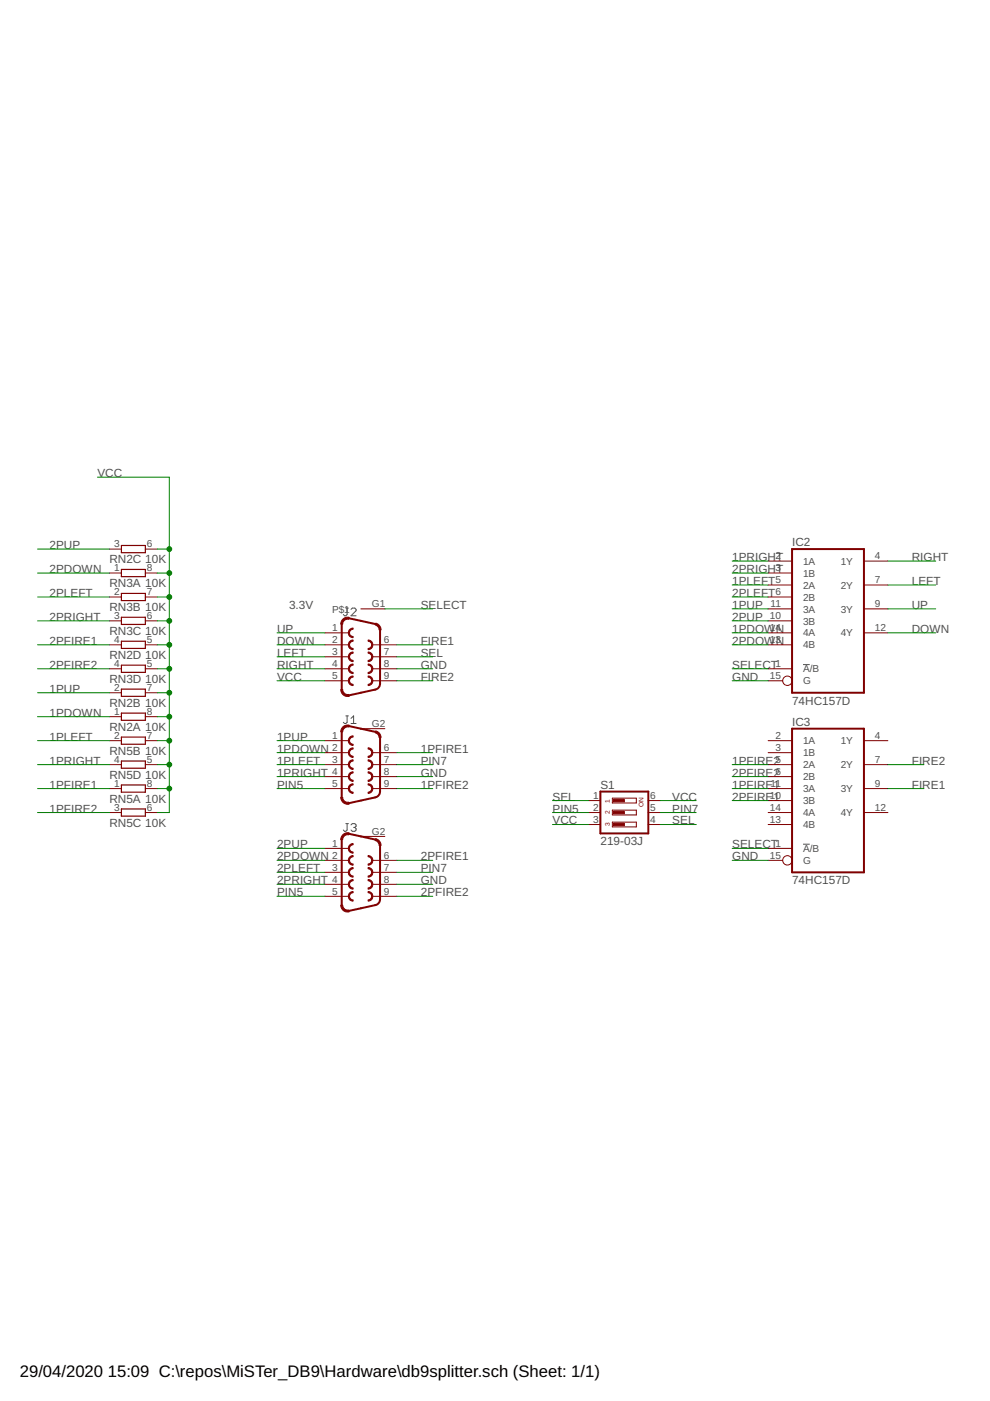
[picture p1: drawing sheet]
<svg xmlns="http://www.w3.org/2000/svg" width="210mm" height="297mm" viewBox="0 0 210 297" stroke-linecap="round" stroke-linejoin="round" font-family="sans-serif">
<g fill="none" stroke="#505050" stroke-width=".21">
<path d="M73.3 128.9h.6M73.6 128.9v1.4l-.3 .3h-.3l-.2-.3M74.4 129.2l.3-.3h.5l.3 .3v.3l-1.1 1.1h1.1M73.3 151.8h.6M73.6 151.8v1.3l-.3 .3h-.3l-.2-.3M74.4 153.4h1.1M74.4 152.3l.6-.5v1.6M170.3 140.9h1.4M73.3 174.6h.6M73.6 174.6v1.4l-.3 .3h-.3l-.2-.3M74.4 174.9l.3-.3h.5l.3 .3v.3l-.3 .2M75 175.4h.2"/>
<path d="M75.2 175.4l.3 .3v.3l-.3 .3h-.5l-.3-.3M170.3 179h1.4"/>
</g>
<g fill="#800000" stroke="#800000" stroke-width=".21">
<path d="M74.2 136l.5-.3h.2v.3a.76 .76 0 0 0-.8 .7 .76 .76 0 0 0 .8 .8v.2a1.01 1.01 0 0 1-1-.6 1.01 1.01 0 0 1 .3-1.1z" fill-rule="evenodd"/>
<path d="M78 135.7a1.02 1.02 0 0 1 1.1 1 1.02 1.02 0 0 1-1.1 1v-.2a.76 .76 0 0 0 .8-.8 .76 .76 0 0 0-.8-.7z" fill-rule="evenodd"/>
<path d="M74.2 133.4l.5-.2h.2v.2a.76 .76 0 0 0-.8 .8 .76 .76 0 0 0 .8 .7v.3a1.01 1.01 0 0 1-1-.7 1.01 1.01 0 0 1 .3-1.1z" fill-rule="evenodd"/>
<path d="M78 140.8a1.02 1.02 0 0 1 1.1 1 1.02 1.02 0 0 1-1.1 1v-.2a.76 .76 0 0 0 .8-.8 .76 .76 0 0 0-.8-.8z" fill-rule="evenodd"/>
<path d="M74.2 138.5l.5-.3h.2v.3a.76 .76 0 0 0-.8 .8 .76 .76 0 0 0 .8 .7v.3a1.01 1.01 0 0 1-1-.7 1.01 1.01 0 0 1 .3-1.1z" fill-rule="evenodd"/>
<path d="M78 138.2a1.02 1.02 0 0 1 1.1 1.1 1.02 1.02 0 0 1-1.1 1v-.3a.76 .76 0 0 0 .8-.7 .76 .76 0 0 0-.8-.8z" fill-rule="evenodd"/>
<path d="M74.2 141l.5-.2h.2v.2a.76 .76 0 0 0-.8 .8 .76 .76 0 0 0 .8 .8v.2a1.01 1.01 0 0 1-1-.6 1.01 1.01 0 0 1 .3-1.2z" fill-rule="evenodd"/>
<path d="M78 143.3a1.02 1.02 0 0 1 1.1 1 1.02 1.02 0 0 1-1.1 1.1v-.3a.76 .76 0 0 0 .8-.8 .76 .76 0 0 0-.8-.7z" fill-rule="evenodd"/>
<path d="M74.2 143.6l.5-.3h.2v.3a.76 .76 0 0 0-.8 .7 .76 .76 0 0 0 .8 .8v.3a1.01 1.01 0 0 1-1-.7 1.01 1.01 0 0 1 .3-1.1z" fill-rule="evenodd"/>
<path d="M72.7 131.3l.5-.4h.8v.4h-.6l-.4 .3-.3 .7h-.5z" fill-rule="evenodd"/>
<path d="M79.6 132.1l.5 .2 .5 .5 .2 .8h-.4l-.3-.8-.6-.3z" fill-rule="evenodd"/>
<path d="M72.2 146.2h.5l.3 .7 .4 .3h.6v.4a1.46 1.46 0 0 1-1.8-1.4z" fill-rule="evenodd"/>
<path d="M74.2 181.7l.5-.3h.2v.3a.76 .76 0 0 0-.8 .7 .76 .76 0 0 0 .8 .8v.2a1.01 1.01 0 0 1-1-.6 1.01 1.01 0 0 1 .3-1.1z" fill-rule="evenodd"/>
<path d="M78 181.4a1.02 1.02 0 0 1 1.1 1 1.02 1.02 0 0 1-1.1 1v-.2a.76 .76 0 0 0 .8-.8 .76 .76 0 0 0-.8-.7z" fill-rule="evenodd"/>
<path d="M74.2 179.1l.5-.2h.2v.2a.76 .76 0 0 0-.8 .8 .76 .76 0 0 0 .8 .7v.3a1.01 1.01 0 0 1-1-.7 1.01 1.01 0 0 1 .3-1.1z" fill-rule="evenodd"/>
<path d="M78 186.5a1.02 1.02 0 0 1 1.1 1 1.02 1.02 0 0 1-1.1 1v-.2a.76 .76 0 0 0 .8-.8 .76 .76 0 0 0-.8-.8z" fill-rule="evenodd"/>
<path d="M74.2 184.2l.5-.3h.2v.3a.76 .76 0 0 0-.8 .8 .76 .76 0 0 0 .8 .7v.3a1.01 1.01 0 0 1-1-.7 1.01 1.01 0 0 1 .3-1.1z" fill-rule="evenodd"/>
<path d="M78 183.9a1.02 1.02 0 0 1 1.1 1.1 1.02 1.02 0 0 1-1.1 1v-.3a.76 .76 0 0 0 .8-.7 .76 .76 0 0 0-.8-.8z" fill-rule="evenodd"/>
<path d="M74.2 186.7l.5-.2h.2v.2a.76 .76 0 0 0-.8 .8 .76 .76 0 0 0 .8 .8v.2a1.01 1.01 0 0 1-1-.6 1.01 1.01 0 0 1 .3-1.2z" fill-rule="evenodd"/>
<path d="M78 189a1.02 1.02 0 0 1 1.1 1 1.02 1.02 0 0 1-1.1 1.1v-.3a.76 .76 0 0 0 .8-.8 .76 .76 0 0 0-.8-.7z" fill-rule="evenodd"/>
<path d="M74.2 189.3l.5-.3h.2v.3a.76 .76 0 0 0-.8 .7 .76 .76 0 0 0 .8 .8v.3a1.01 1.01 0 0 1-1-.7 1.01 1.01 0 0 1 .3-1.1z" fill-rule="evenodd"/>
<path d="M72.7 177l.5-.4h.8v.4h-.6l-.4 .3-.3 .7h-.5z" fill-rule="evenodd"/>
<path d="M79.6 177.8l.5 .2 .5 .5 .2 .8h-.4l-.3-.8-.6-.3z" fill-rule="evenodd"/>
<path d="M72.2 191.9h.5l.3 .7 .4 .3h.6v.4a1.46 1.46 0 0 1-1.8-1.4z" fill-rule="evenodd"/>
<path d="M74.2 158.8l.7-.2v.2a.76 .76 0 0 0-.8 .8 .76 .76 0 0 0 .8 .7v.3a1.02 1.02 0 0 1-1-.7 1.02 1.02 0 0 1 .3-1.1z" fill-rule="evenodd"/>
<path d="M78 158.6a1.02 1.02 0 0 1 1.1 1 1.02 1.02 0 0 1-1.1 1v-.3a.76 .76 0 0 0 .8-.7 .76 .76 0 0 0-.8-.8z" fill-rule="evenodd"/>
<path d="M74.2 156.3l.7-.3v.3a.76 .76 0 0 0-.8 .7 .76 .76 0 0 0 .8 .8v.3a1.02 1.02 0 0 1-1-.7 1.02 1.02 0 0 1 .3-1.1z" fill-rule="evenodd"/>
<path d="M78 163.6a1.02 1.02 0 0 1 1.1 1.1 1.02 1.02 0 0 1-1.1 1v-.3a.76 .76 0 0 0 .8-.7 .76 .76 0 0 0-.8-.8z" fill-rule="evenodd"/>
<path d="M74.2 161.3l.7-.2v.3a.76 .76 0 0 0-.8 .7 .76 .76 0 0 0 .8 .8v.2a1.02 1.02 0 0 1-1-.6 1.02 1.02 0 0 1 .3-1.2z" fill-rule="evenodd"/>
<path d="M78 161.1a1.02 1.02 0 0 1 1.1 1 1.02 1.02 0 0 1-1.1 1v-.2a.76 .76 0 0 0 .8-.8 .76 .76 0 0 0-.8-.7z" fill-rule="evenodd"/>
<path d="M74.2 163.9l.7-.3v.3a.76 .76 0 0 0-.8 .8 .76 .76 0 0 0 .8 .7v.3a1.02 1.02 0 0 1-1-.7 1.02 1.02 0 0 1 .3-1.1z" fill-rule="evenodd"/>
<path d="M78 166.2a1.02 1.02 0 0 1 1.1 1 1.02 1.02 0 0 1-1.1 1v-.2a.76 .76 0 0 0 .8-.8 .76 .76 0 0 0-.8-.8z" fill-rule="evenodd"/>
<path d="M74.2 166.4l.7-.2v.2a.76 .76 0 0 0-.8 .8 .76 .76 0 0 0 .8 .8v.2a1.02 1.02 0 0 1-1-.7 1.02 1.02 0 0 1 .3-1.1z" fill-rule="evenodd"/>
<path d="M72.7 154.1l.5-.3h.8v.3l-.6 .1-.4 .3-.3 .7h-.5z" fill-rule="evenodd"/>
<path d="M79.6 155l.7 .3 .4 .6 .1 .5h-.4l-.2-.5-.7-.5z" fill-rule="evenodd"/>
<path d="M72.2 169h.5l.3 .8 .4 .3h.6v.4a1.46 1.46 0 0 1-1.8-1.5z" fill-rule="evenodd"/>
</g>
<path d="M167.9 116.4h15.3v30.5h-15.3zM72.5 132.3v13.9M74 131.1l5.6 1.2M80.6 133.6v11.4l-.1 .5-.4 .5-.5 .2-5.6 1.2M72.5 155.2v13.8M74 153.9l5.6 1.3M80.6 156.4v11.4l-.1 .6-.4 .4-.5 .3-5.6 1.2M167.9 154.5h15.3v30.5h-15.3zM72.5 178v13.9M74 176.8l5.6 1.2M80.6 179.3v11.4l-.1 .5-.4 .5-.5 .2-5.6 1.2M127.3 167.8h10.2v8.9h-10.2z" fill="none" stroke="#800000" stroke-width=".42"/>
<g fill="none" stroke="#800000" stroke-width=".21">
<path d="M23.2 116.4h2.5M30.8 116.4h2.6M162.9 119h5M183.2 119h5.1M23.2 136.7h2.5M23.2 121.5h2.5M23.2 126.6h2.5M23.2 131.6h2.5M30.8 136.7h2.6M30.8 121.5h2.6M30.8 126.6h2.6M30.8 131.6h2.6"/>
<path d="M68.9 134.2h5.1M68.9 136.7h5.1M68.9 139.3h5.1M76.5 129.1h5.1M79.1 136.7h5M79.1 139.3h5M162.9 134.2h5M162.9 136.7h5M162.9 129.1h5M162.9 121.5h5M162.9 124h5M162.9 126.6h5"/>
<path d="M162.9 131.6h5M183.2 134.2h5.1M183.2 129.1h5.1M183.2 124h5.1M23.2 141.8h2.5M23.2 157h2.5M23.2 146.9h2.5M23.2 152h2.5M30.8 141.8h2.6M30.8 157h2.6M30.8 146.9h2.6M30.8 152h2.6"/>
<path d="M68.9 141.8h5.1M68.9 144.3h5.1M68.9 157h5.1M68.9 159.6h5.1M76.5 154.5h5.1M79.1 141.8h5M79.1 144.3h5M79.1 159.6h5M162.9 141.8h5M162.9 144.3h3M162.9 157h5M162.9 159.6h5"/>
<path d="M183.2 157h5.1M23.2 162.1h2.5M23.2 167.2h2.5M23.2 172.3h2.5M30.8 162.1h2.6M30.8 167.2h2.6M30.8 172.3h2.6M68.9 179.9h5.1M68.9 162.1h5.1M68.9 164.7h5.1M68.9 167.2h5.1M76.5 177.3h5.1"/>
<path d="M79.1 162.1h5M79.1 164.7h5M79.1 167.2h5M124.8 174.8h2.5M124.8 172.3h2.5M124.8 169.7h2.5M129.8 169.2h5.1v1h-5.1zM129.8 171.8h5.1v1h-5.1zM129.8 174.3h5.1v1h-5.1zM137.5 174.8h2.5M137.5 172.3h2.5M137.5 169.7h2.5"/>
<path d="M162.9 179.9h5M162.9 162.1h5M162.9 164.7h5M162.9 167.2h5M162.9 174.8h5M162.9 172.3h5M162.9 169.7h5M183.2 162.1h5.1M183.2 167.2h5.1M183.2 172.3h5.1M68.9 182.4h5.1M68.9 185h5.1"/>
<path d="M68.9 187.5h5.1M68.9 190h5.1M79.1 182.4h5M79.1 185h5M79.1 187.5h5M79.1 190h5M162.9 182.4h3"/>
<circle cx="166.9" cy="144.3" r=".99"/>
<circle cx="166.9" cy="182.4" r=".99"/>
</g>
<g fill="#800000" stroke="#800000" stroke-width=".21">
<path d="M130.1 169.5h2.3v.5h-2.3z"/>
<path d="M130.1 172h2.3v.5h-2.3z"/>
<path d="M130.1 174.6h2.3v.5h-2.3z"/>
</g>
<path d="M25.7 115.7h5.1v1.5h-5.1zM25.7 120.7h5.1v1.6h-5.1zM25.7 125.8h5.1v1.5h-5.1zM25.7 130.9h5.1v1.5h-5.1zM25.7 136h5.1v1.5h-5.1zM25.7 141h5.1v1.6h-5.1zM25.7 146.1h5.1v1.5h-5.1zM25.7 151.2h5.1v1.5h-5.1zM25.7 156.3h5.1v1.5h-5.1zM25.7 161.4h5.1v1.5h-5.1zM25.7 166.4h5.1v1.6h-5.1zM25.7 171.5h5.1v1.5h-5.1z" fill="none" stroke="#800000" stroke-width=".25"/>
<g fill="none" stroke="#008000" stroke-width=".21">
<path d="M8 116.4h15.2M20.7 101.2h15.2v71.1h-2.5M33.4 116.4h2.5M155.2 119h7.7M188.3 119h10.1M8 136.7h15.2M8 126.6h15.2M8 131.6h15.2M8 121.5h15.2M33.4 136.7h2.5M33.4 126.6h2.5M33.4 131.6h2.5"/>
<path d="M33.4 121.5h2.5M58.7 136.7h10.2M58.7 134.2h10.2M58.7 139.3h10.2M81.6 129.1h10.2M84.1 136.7h7.7M84.1 139.3h7.7M155.2 136.7h7.7M155.2 134.2h7.7M155.2 129.1h7.7M155.2 124h7.7M155.2 126.6h7.7"/>
<path d="M155.2 131.6h7.7M155.2 121.5h7.7M188.3 134.2h10.1M188.3 129.1h10.1M188.3 124h10.1M8 141.8h15.2M8 152h15.2M8 146.9h15.2M8 157h15.2M33.4 141.8h2.5M33.4 152h2.5M33.4 146.9h2.5"/>
<path d="M33.4 157h2.5M58.7 144.3h10.2M58.7 141.8h10.2M58.7 157h10.2M58.7 159.6h10.2M84.1 144.3h7.7M84.1 141.8h7.7M84.1 159.6h7.7M155.2 144.3h7.7M155.2 141.8h7.7M8 167.2h15.2M8 162.1h15.2"/>
<path d="M8 172.3h15.2M33.4 167.2h2.5M33.4 162.1h2.5M58.7 167.2h10.2M58.7 162.1h10.2M58.7 164.7h10.2M58.7 179.9h10.2M84.1 167.2h7.7M84.1 162.1h7.7M84.1 164.7h7.7M117.1 174.8h7.7M117.1 169.7h7.7"/>
<path d="M117.1 172.3h7.7M140 174.8h7.6M140 169.7h7.6M140 172.3h7.6M155.2 167.2h7.7M155.2 162.1h7.7M155.2 169.7h7.7M155.2 164.7h7.7M155.2 179.9h7.7M188.3 167.2h7.6M188.3 162.1h7.6M58.7 182.4h10.2"/>
<path d="M58.7 187.5h10.2M58.7 190h10.2M58.7 185h10.2M84.1 182.4h7.7M84.1 187.5h7.7M84.1 190h7.7M84.1 185h7.7M155.2 182.4h7.7"/>
</g>
<g fill="#008000" stroke="#008000" stroke-width=".21">
<circle cx="35.9" cy="131.6" r=".51"/>
<circle cx="35.9" cy="136.7" r=".51"/>
<circle cx="35.9" cy="141.8" r=".51"/>
<circle cx="35.9" cy="146.9" r=".51"/>
<circle cx="35.9" cy="152" r=".51"/>
<circle cx="35.9" cy="162.1" r=".51"/>
<circle cx="35.9" cy="167.2" r=".51"/>
<circle cx="35.9" cy="126.6" r=".51"/>
<circle cx="35.9" cy="116.4" r=".51"/>
<circle cx="35.9" cy="121.5" r=".51"/>
<circle cx="35.9" cy="157" r=".51"/>
</g>
<g font-size="3.5">
<text x="4.2" y="291.8">29/04/2020</text>
<text x="22.9" y="291.8">15:09 C:\repos\MiSTer_DB9\Hardware\db9splitter.sch (Sheet: 1/1)</text>
</g>
<g font-size="2.5" fill="#505050">
<text x="20.7" y="101.2">VCC</text>
<text x="10.5" y="116.4">2PUP</text>
<text x="23.2" y="119.5">RN2C 10K</text>
<text x="155.2" y="119">1PRIGHT</text>
<text x="167.9" y="115.8">IC2</text>
<text x="193.3" y="119">RIGHT</text>
<text x="10.5" y="121.5">2PDOWN</text>
<text x="23.2" y="124.5">RN3A 10K</text>
<text x="155.2" y="124">1PLEFT</text>
<text x="155.2" y="121.5">2PRIGHT</text>
<text x="193.3" y="124">LEFT</text>
<text x="10.5" y="126.6">2PLEFT</text>
<text x="10.5" y="131.6">2PRIGHT</text>
<text x="23.2" y="129.6">RN3B 10K</text>
<text x="61.3" y="129.1">3.3V</text>
<text x="89.2" y="129.1">SELECT</text>
<text x="155.2" y="129.1">1PUP</text>
<text x="155.2" y="131.6">2PUP</text>
<text x="155.2" y="126.6">2PLEFT</text>
<text x="193.3" y="129.1">UP</text>
<text x="10.5" y="136.7">2PFIRE1</text>
<text x="23.2" y="134.7">RN3C 10K</text>
<text x="58.7" y="134.2">UP</text>
<text x="58.7" y="136.7">DOWN</text>
<text x="89.2" y="136.7">FIRE1</text>
<text x="155.2" y="134.2">1PDOWN</text>
<text x="155.2" y="136.7">2PDOWN</text>
<text x="193.3" y="134.2">DOWN</text>
<text x="10.5" y="141.8">2PFIRE2</text>
<text x="23.2" y="139.8">RN2D 10K</text>
<text x="58.7" y="139.3">LEFT</text>
<text x="58.7" y="141.8">RIGHT</text>
<text x="89.2" y="141.8">GND</text>
<text x="89.2" y="139.3">SEL</text>
<text x="155.2" y="141.8">SELECT</text>
<text x="10.5" y="146.9">1PUP</text>
<text x="23.2" y="149.9">RN2B 10K</text>
<text x="23.2" y="144.8">RN3D 10K</text>
<text x="58.7" y="144.3">VCC</text>
<text x="89.2" y="144.3">FIRE2</text>
<text x="155.2" y="144.3">GND</text>
<text x="167.9" y="149.4">74HC157D</text>
<text x="10.5" y="152">1PDOWN</text>
<text x="23.2" y="155">RN2A 10K</text>
<text x="167.9" y="153.9">IC3</text>
<text x="10.5" y="157">1PLEFT</text>
<text x="23.2" y="160.1">RN5B 10K</text>
<text x="58.7" y="157">1PUP</text>
<text x="58.7" y="159.6">1PDOWN</text>
<text x="89.2" y="159.6">1PFIRE1</text>
<text x="10.5" y="162.1">1PRIGHT</text>
<text x="10.5" y="167.2">1PFIRE1</text>
<text x="23.2" y="165.2">RN5D 10K</text>
<text x="58.7" y="167.2">PIN5</text>
<text x="58.7" y="162.1">1PLEFT</text>
<text x="58.7" y="164.6">1PRIGHT</text>
<text x="89.2" y="164.6">GND</text>
<text x="89.2" y="162.1">PIN7</text>
<text x="89.2" y="167.2">1PFIRE2</text>
<text x="127.3" y="167.2">S1</text>
<text x="155.2" y="167.2">1PFIRE1</text>
<text x="155.2" y="162.1">1PFIRE2</text>
<text x="155.2" y="164.6">2PFIRE2</text>
<text x="193.3" y="167.2">FIRE1</text>
<text x="193.3" y="162.1">FIRE2</text>
<text x="10.5" y="172.3">1PFIRE2</text>
<text x="23.2" y="170.2">RN5A 10K</text>
<text x="117.1" y="169.7">SEL</text>
<text x="117.1" y="172.3">PIN5</text>
<text x="142.5" y="169.7">VCC</text>
<text x="142.5" y="172.3">PIN7</text>
<text x="155.2" y="169.7">2PFIRE1</text>
<text x="23.2" y="175.3">RN5C 10K</text>
<text x="58.7" y="179.9">2PUP</text>
<text x="117.1" y="174.8">VCC</text>
<text x="127.3" y="179.2">219-03J</text>
<text x="142.5" y="174.8">SEL</text>
<text x="155.2" y="179.9">SELECT</text>
<text x="58.7" y="182.4">2PDOWN</text>
<text x="58.7" y="185">2PLEFT</text>
<text x="89.2" y="185">PIN7</text>
<text x="89.2" y="182.4">2PFIRE1</text>
<text x="155.2" y="182.4">GND</text>
<text x="58.7" y="190">PIN5</text>
<text x="58.7" y="187.5">2PRIGHT</text>
<text x="89.2" y="187.5">GND</text>
<text x="89.2" y="190">2PFIRE2</text>
<text x="167.9" y="187.5">74HC157D</text>
</g>
<g font-size="2.1" fill="#505050">
<text x="24.2" y="116.1">3</text>
<text x="31.2" y="116.1">6</text>
<text x="164.4" y="118.6">2</text>
<text x="170.3" y="119.7">1A</text>
<text x="178.3" y="119.7">1Y</text>
<text x="185.5" y="118.6">4</text>
<text x="24.2" y="121.1">1</text>
<text x="31.2" y="121.1">8</text>
<text x="164.4" y="121.1">3</text>
<text x="164.4" y="123.7">5</text>
<text x="170.3" y="122.3">1B</text>
<text x="170.3" y="124.8">2A</text>
<text x="178.3" y="124.8">2Y</text>
<text x="185.5" y="123.7">7</text>
<text x="24.2" y="126.2">2</text>
<text x="24.2" y="131.3">3</text>
<text x="31.2" y="126.2">7</text>
<text x="31.2" y="131.3">6</text>
<text x="70.4" y="129.9">P$1</text>
<text x="78.9" y="128.8">G1</text>
<text x="163.2" y="131.3">10</text>
<text x="163.4" y="128.8">11</text>
<text x="164.4" y="126.2">6</text>
<text x="170.3" y="127.3">2B</text>
<text x="170.3" y="129.9">3A</text>
<text x="178.3" y="129.9">3Y</text>
<text x="185.5" y="128.8">9</text>
<text x="24.2" y="136.4">4</text>
<text x="31.2" y="136.4">5</text>
<text x="70.5" y="133.8">1</text>
<text x="70.5" y="136.4">2</text>
<text x="81.4" y="136.4">6</text>
<text x="163.2" y="136.4">13</text>
<text x="163.2" y="133.8">14</text>
<text x="170.3" y="132.4">3B</text>
<text x="170.3" y="137.5">4B</text>
<text x="170.3" y="134.9">4A</text>
<text x="178.3" y="134.9">4Y</text>
<text x="185.5" y="133.8">12</text>
<text x="24.2" y="141.4">4</text>
<text x="31.2" y="141.4">5</text>
<text x="70.5" y="138.9">3</text>
<text x="70.5" y="141.4">4</text>
<text x="70.5" y="144">5</text>
<text x="81.4" y="138.9">7</text>
<text x="81.4" y="141.4">8</text>
<text x="81.4" y="144">9</text>
<text x="163.2" y="144">15</text>
<text x="164.4" y="141.4">1</text>
<text x="170.3" y="142.6">A/B</text>
<text x="24.2" y="146.5">2</text>
<text x="31.2" y="146.5">7</text>
<text x="170.3" y="145.1">G</text>
<text x="24.2" y="151.6">1</text>
<text x="31.2" y="151.6">8</text>
<text x="78.9" y="154.1">G2</text>
<text x="24.2" y="161.8">4</text>
<text x="24.2" y="156.7">2</text>
<text x="31.2" y="161.8">5</text>
<text x="31.2" y="156.7">7</text>
<text x="70.5" y="156.7">1</text>
<text x="70.5" y="159.2">2</text>
<text x="70.5" y="161.8">3</text>
<text x="81.4" y="159.2">6</text>
<text x="81.4" y="161.8">7</text>
<text x="164.4" y="156.7">2</text>
<text x="164.4" y="159.2">3</text>
<text x="164.4" y="161.8">5</text>
<text x="170.3" y="157.8">1A</text>
<text x="170.3" y="160.3">1B</text>
<text x="178.3" y="157.8">1Y</text>
<text x="185.5" y="156.7">4</text>
<text x="185.5" y="161.8">7</text>
<text x="24.2" y="166.8">1</text>
<text x="31.2" y="166.8">8</text>
<text x="70.5" y="164.3">4</text>
<text x="70.5" y="166.8">5</text>
<text x="81.4" y="164.3">8</text>
<text x="81.4" y="166.8">9</text>
<text x="163.4" y="166.8">11</text>
<text x="164.4" y="164.3">6</text>
<text x="170.3" y="162.9">2A</text>
<text x="170.3" y="165.4">2B</text>
<text x="170.3" y="168">3A</text>
<text x="178.3" y="162.9">2Y</text>
<text x="178.3" y="168">3Y</text>
<text x="185.5" y="166.8">9</text>
<text x="24.2" y="171.9">3</text>
<text x="31.2" y="171.9">6</text>
<text x="125.8" y="169.4">1</text>
<text x="125.8" y="171.9">2</text>
<text x="137.8" y="171.9">5</text>
<text x="137.8" y="169.4">6</text>
<text x="163.2" y="169.4">10</text>
<text x="163.2" y="171.9">14</text>
<text x="170.3" y="170.5">3B</text>
<text x="170.3" y="173">4A</text>
<text x="178.3" y="173">4Y</text>
<text x="185.5" y="171.9">12</text>
<text x="70.5" y="179.5">1</text>
<text x="78.9" y="177">G2</text>
<text x="125.8" y="174.4">3</text>
<text x="137.8" y="174.4">4</text>
<text x="163.2" y="174.4">13</text>
<text x="164.4" y="179.5">1</text>
<text x="170.3" y="175.6">4B</text>
<text x="70.5" y="182.1">2</text>
<text x="70.5" y="184.6">3</text>
<text x="81.4" y="182.1">6</text>
<text x="81.4" y="184.6">7</text>
<text x="163.2" y="182.1">15</text>
<text x="170.3" y="180.6">A/B</text>
<text x="170.3" y="183.2">G</text>
<text x="70.5" y="187.1">4</text>
<text x="70.5" y="189.7">5</text>
<text x="81.4" y="187.1">8</text>
<text x="81.4" y="189.7">9</text>
</g>
<g font-size="1.4" fill="#800000">
<text x="129.3" y="172.7" transform="rotate(-90 129.3 172.7)">2</text>
<text x="129.3" y="170.3" transform="rotate(-90 129.3 170.3)">1</text>
<text x="136.4" y="171.1" transform="rotate(-90 136.4 171.1)">ON</text>
<text x="129.3" y="175.2" transform="rotate(-90 129.3 175.2)">3</text>
</g>
</svg>
